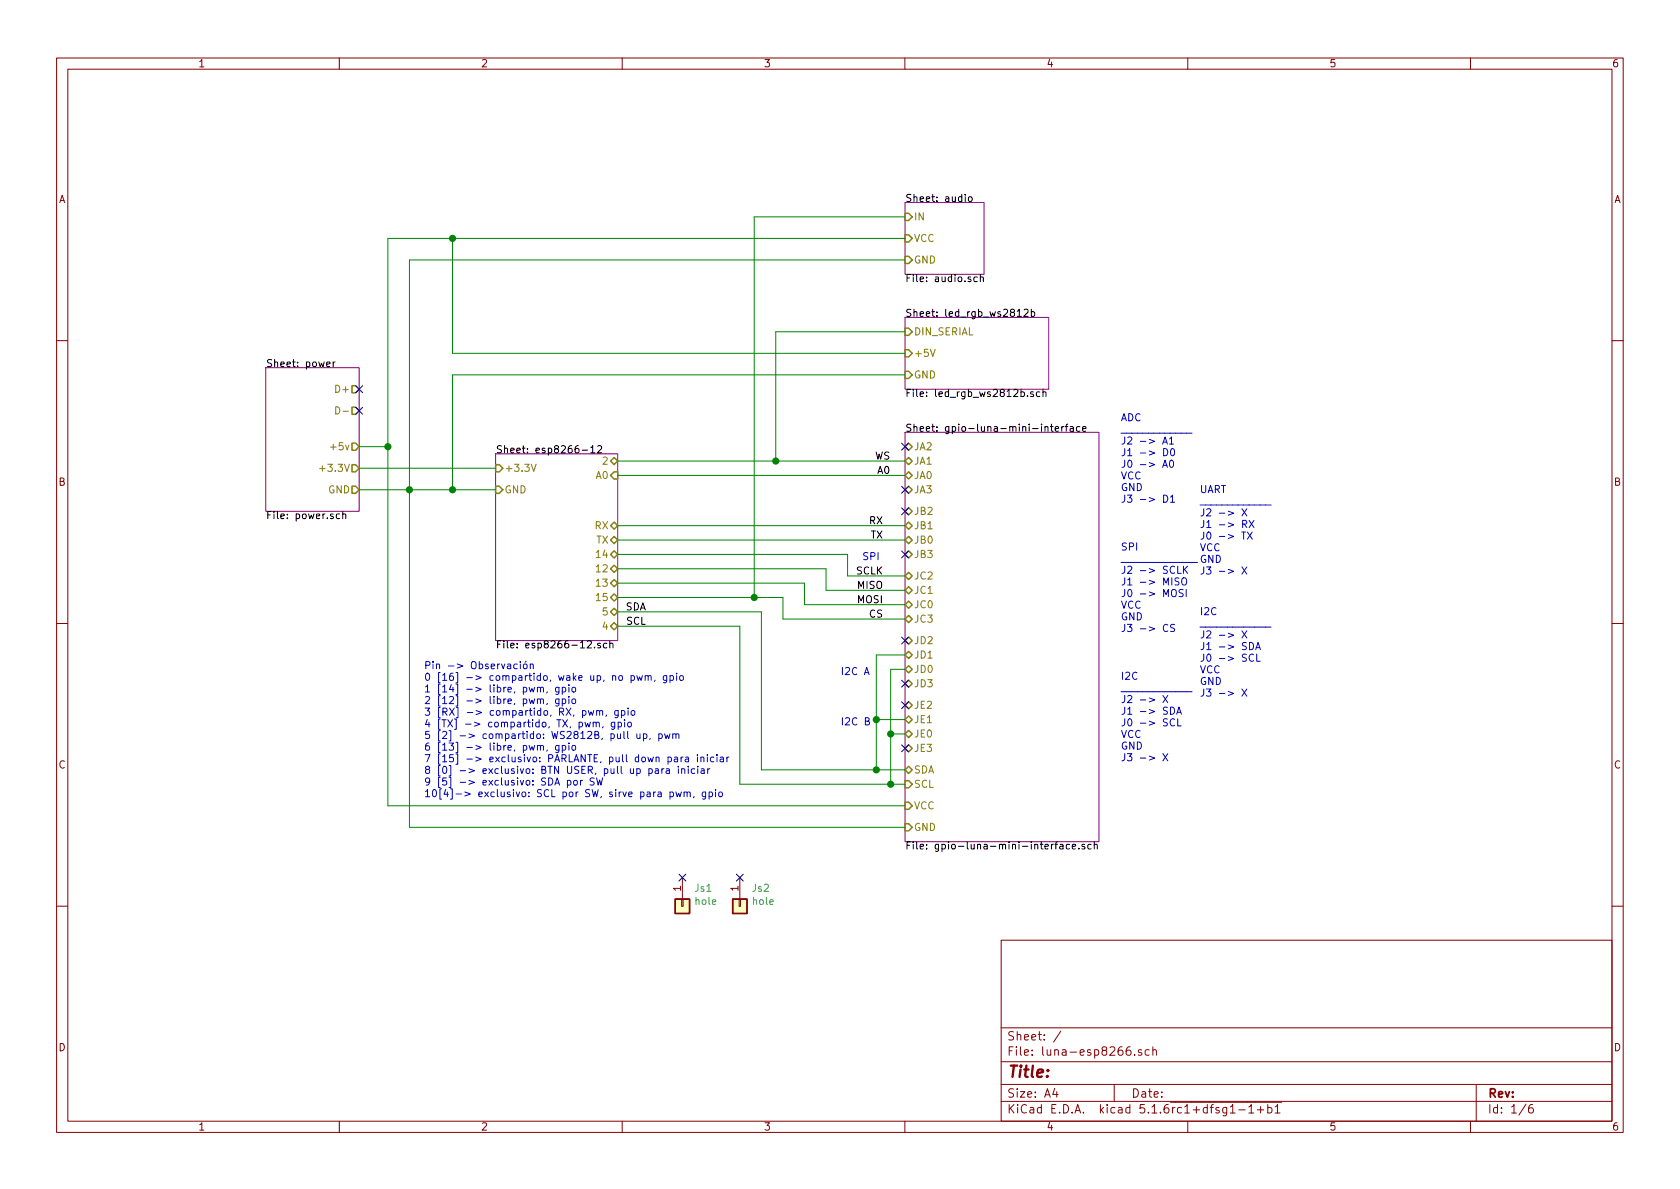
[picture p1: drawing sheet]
<svg xmlns="http://www.w3.org/2000/svg" width="297mm" height="210mm" viewBox="0 0 297 210" stroke-linecap="round" stroke-linejoin="round" font-family="sans-serif">
<g fill="none" stroke="#840000" stroke-width=".18">
<path d="M10 10.3h277v189.9h-277zM12 12.2h273v186.1h-273zM60 10.3v1.9M110 10.3v1.9M160 10.3v1.9M210 10.3v1.9M260 10.3v1.9M10 60.2h2M285 60.2h2M10 110.3h2M285 110.3h2M120.5 159h.3v1.3h-.3z"/>
<path d="M120.6 155.2v3.8M130.7 159h.2v1.3h-.2zM130.8 155.2v3.8M10 160.2h2M177 166.3h108v32h-108zM285 160.2h2M60 198.3v1.9M110 198.3v1.9M160 198.3v1.9M177 194.8h108M177 191.8h108M177 187.8h108"/>
<path d="M177 181.8h108M186.5 192.5l-.4 1h1M186.8 193v1M187.6 182.3l-1.3 2M197 191.8v3M199.8 185.1a.62 .62 0 0 0-.7 .6l.1 .8 .2 .1 .5-.1 .1-.5-.2-.3h-.4l-.3 .3M200.6 186.5v.1M201.8 185.7l-.3-.1-.2 .2v.2l.5 .2v.3h-.5M203.2 185.7l-.4-.1-.3 .3v.6l.3 .1 .4-.1M203.8 185.7l.2-.1 .4 .1 .1 .9M203.8 185.1v1.5M210 198.3v1.9"/>
<path d="M215.9 194.9h10.7M216.9 195.8v1.2l-.3 .3h-.3M216.9 195.9l-.4-.1-.3 .3 .1 .6h.6M217.5 195.8l.5-.5v1.5M217.5 196.8h.9M219 196.3h1.2M220.8 195.8l.4-.5v1.5M220.8 196.8h.9M222.3 196.3h1.1M222.9 195.7v1.1M224.2 195.9l.4-.1 .3 .3-.1 .6-.2 .1-.4-.1M224.2 195.3v1.5"/>
<path d="M225.5 195.8l.4-.5v1.5M225.5 196.8h.8M260 198.3v1.9M261 191.8v6.5M269.8 195.2l-1.2 2M271 195.3a.62 .62 0 0 0-.7 .7v.7l.3 .1 .4-.1 .1-.5-.1-.2-.4-.1-.3 .3"/>
</g>
<path d="M160 35.8h14v12.7h-14zM160 56.1h25.4v12.7h-25.4zM47 65h16.5v25.4h-16.5zM160 76.4h34.3v72.4h-34.3zM87.6 80.3h21.6v33h-21.6z" fill="none" stroke="#840084" stroke-width=".18"/>
<g fill="none" stroke="#000" stroke-width=".18">
<path d="M170.7 34.4v.1M170.7 34.8v.8M171.3 34.8h.3l.3 .2-.1 .6h-.4l-.1-.1zM172.8 49h-.4l-.2 .2 .1 .6h.5M173.3 49.1l.2-.1h.3l.1 .8M173.3 48.5v1.3M179.9 55l.3-.3v1.3M179.9 56h.7M181.1 54.8l.5-.1 .2 .3-.1 .2-.7 .8h.8M182.3 55.2l.4-.1 .3 .2-.2 .6h-.5M182.3 54.7v1.3M57.8 64.4l.6-.1-.1-.2-.4-.1-.1 .2v.6h.5"/>
<path d="M58.9 64v.8M59.3 64l-.4 .2M102.9 79.6h1M104.4 79.2l.4-.4v1.3M105.7 78.9l.4-.1 .3 .4-.1 .2-.7 .7h.8M181.7 70v.1M182.7 69.3h-.3l-.2 .2 .1 .1 .4 .2v.3h-.5M183.8 69.3h-.3l-.3 .2 .2 .6h.4M184.4 69.4l.2-.1h.3v.8M184.4 68.9v1.2M184.8 75.6l.1-.2 .3 .1 .1 .8M184.8 75.4v.9"/>
<path d="M185.7 75.4h.5M185.9 75v1.1l.3 .2M186.6 75.8l.6-.1-.1-.2-.3-.1-.2 .2v.6h.5M187.7 75.4v.9M188.1 75.4l-.3 .1-.1 .2M188.3 75.4h.5M188.8 75l-.3 .2v1.1M189.2 75.5h.5l.1 .8M189.8 75.7l-.4 .1-.2 .2v.2h.6M190.9 75.5l-.3-.1-.3 .3 .1 .5h.5M191.4 75.8l.6-.1-.1-.2-.3-.1-.2 .2 .1 .6h.4M60 90.9h-.3l-.2 .2 .1 .6h.4"/>
<path d="M60.6 91l.2-.1h.3v.8M60.6 90.4v1.3M104.4 80.1h.8M103.8 113.4l.5-.1 .3 .4-.8 .9h.8M105.1 114.4v.2M106.1 113.8l-.3-.1-.1 .2v.2l.4 .1v.3h-.4M107.3 113.8l-.4-.1-.2 .3 .1 .5h.5M107.8 113.9l.2-.2 .3 .1 .1 .8M107.8 113.3v1.3M186.3 149.3l-.4 .2M186.5 149.3h.5M187 148.9l-.3 .1v1.1"/>
<path d="M187.4 149.3h.5l.1 .8M188 149.6l-.5 .1-.1 .1 .1 .3h.5M189.1 149.3h-.4l-.2 .2 .1 .6h.5M189.6 149.7l.6-.1-.1-.3h-.3l-.2 .2 .1 .6h.4M190.8 150v.1M191.8 149.3h-.3l-.2 .2v.2l.5 .1v.3h-.5M192.9 149.3h-.3l-.3 .2 .1 .6h.5M193.5 149.4l.1-.1h.4v.8M193.5 148.9v1.2"/>
</g>
<g fill="none" stroke="#848400" stroke-width=".25">
<path d="M160 37.7h.7l.6 .6-.6 .7h-.7zM160 45.3h.7l.6 .7-.6 .6h-.7zM160 41.5h.7l.6 .7-.6 .6h-.7zM160 58h.7l.6 .7-.6 .6h-.7zM62.2 68.2h.7l.6 .6-.6 .7h-.7zM62.2 72h.7l.6 .6-.6 .7h-.7zM62.2 78.4h.7l.6 .6-.6 .6h-.7zM160 79l.7-.6 .6 .6-.6 .6zM160 65.7h.7l.6 .6-.6 .6h-.7zM160 61.8h.7l.6 .7-.6 .6h-.7zM62.2 86h.7l.6 .6-.6 .6h-.7zM62.2 82.2h.7l.6 .6-.6 .6h-.7z"/>
<path d="M87.6 82.2h.7l.6 .6-.6 .6h-.7zM87.6 86h.7l.6 .6-.6 .6h-.7zM107.9 98l.7-.6 .6 .6-.6 .7zM107.9 93l.7-.7 .6 .7-.6 .6zM107.9 95.5l.7-.6 .6 .6-.6 .6zM107.9 81.5l.7-.6 .6 .6-.6 .7zM108.6 83.4h.6v1.3h-.6l-.7-.6zM160 81.5l.7-.6 .6 .6-.6 .7zM160 84.1l.7-.7 .6 .7-.6 .6zM160 86.6l.7-.6 .6 .6-.6 .6zM160 90.4l.7-.6 .6 .6-.6 .7zM160 93l.7-.7 .6 .7-.6 .6z"/>
<path d="M160 95.5l.7-.6 .6 .6-.6 .6zM160 98l.7-.6 .6 .6-.6 .7zM107.9 100.6l.7-.7 .6 .7-.6 .6zM107.9 103.1l.7-.6 .6 .6-.6 .7zM107.9 105.7l.7-.7 .6 .7-.6 .6zM107.9 108.2l.7-.6 .6 .6-.6 .6zM107.9 110.7l.7-.6 .6 .6-.6 .7zM160 101.8l.7-.6 .6 .6-.6 .7zM160 104.4l.7-.6 .6 .6-.6 .6zM160 106.9l.7-.6 .6 .6-.6 .7zM160 109.5l.7-.7 .6 .7-.6 .6zM160 113.3l.7-.7 .6 .7-.6 .6z"/>
<path d="M160 115.8l.7-.6 .6 .6-.6 .7zM160.7 117.7l.6 .7-.6 .6-.7-.6zM160 120.9l.7-.6 .6 .6-.6 .6zM160 124.7l.7-.6 .6 .6-.6 .6zM160 127.2l.7-.6 .6 .6-.6 .7zM160 129.8l.7-.6 .6 .6-.6 .6zM160 138h.7l.6 .7-.6 .6h-.7zM160 136.1l.7-.6 .6 .6-.6 .7zM160.7 131.7l.6 .6-.6 .7-.7-.7zM160 141.9h.7l.6 .6-.6 .6h-.7zM160 145.7h.7l.6 .6-.6 .6h-.7z"/>
</g>
<path d="M59.4 71.9a.64 .64 0 0 1 .7 .7 .64 .64 0 0 1-.7 .6zM60.6 72.7h1M164.5 61.8l.4 1.2 .5-1.2M56.5 82.9h1M93.9 82.1l.5 1.3 .4-1.3" fill="none" stroke="#848400" stroke-width=".18"/>
<g fill="#ffffc2" stroke="#ffffc2" stroke-width=".18">
<path d="M129.5 159h2.6v2.5h-2.6z"/>
<path d="M119.4 159h2.5v2.5h-2.5z"/>
</g>
<path d="M119.4 159h2.5v2.5h-2.5zM129.5 159h2.6v2.5h-2.6z" fill="none" stroke="#840000" stroke-width=".25"/>
<g fill="none" stroke="#008400" stroke-width=".18">
<path d="M160 38.3h-26.7v67.4M80 42.2v20.3h80M160 46h-87.6v100.3h87.6M160 42.2h-91.4v100.3h91.4M160 58.7h-22.8v22.8M63.5 79h5.1M160 66.3h-80v20.3M63.5 86.6h24.1M63.5 82.8h24.1M109.2 95.5h50.8M109.2 81.5h50.8M109.2 84.1h50.8"/>
<path d="M109.2 93h50.8M109.2 98h40.7v3.8h10.1M109.2 100.6h36.8v3.8h14M109.2 103.1h33v3.8h17.8M109.2 105.7h29.2v3.8h21.6M109.2 110.7h21.6v28h29.2M109.2 108.2h25.4v27.9h25.4M160 115.8h-5.1v20.3M160 118.4h-2.5v20.3M154.9 127.2h5.1M157.5 129.8h2.5"/>
</g>
<g fill="none" stroke="#0000c2" stroke-width=".18">
<path d="M205.6 78.5l.4-1.2 .4 1.2M205.7 78.2h.6M205.7 79.3a.64 .64 0 0 1 .8 .7 .64 .64 0 0 1-.8 .6zM206.8 77.6l.3-.3v1.2M206.8 78.5h.7M207.1 79.4l.2-.1a.69 .69 0 0 1 .4 .7 .69 .69 0 0 1-.4 .6l-.3-.2v-.3zM205.6 82.6l.4-1.2 .4 1.2M205.7 82.3h.6M205.7 87.5a.64 .64 0 0 1 .8 .7 .64 .64 0 0 1-.8 .6zM206.9 81.5l.2-.1a.69 .69 0 0 1 .4 .6 .69 .69 0 0 1-.4 .6l-.2-.1-.1-.3zM207 87.9l.3-.4v1.3M207 88.8h.7"/>
<path d="M219.5 94.1h.8M219.6 90l.8 1.2M219.7 92.7l.6-.1 .1-.1v-.4l-.2-.1h-.5v1.3M219.9 94.1v1.2M220 92.7l.4 .6M220.4 90l-.8 1.2M220.5 94.1l.9 1.2M220.9 92l.8 1.3M221.4 94.1l-.9 1.2M221.7 92l-.8 1.3M91.4 117.5l-.3-.1-.3 .2 .2 .6h.4M92 117v.1"/>
<path d="M92 117.4v.9M92.6 117.5l.2-.1 .3 .1 .1 .5-.1 .2-.3 .1-.2-.2zM93 116.9l-.2 .2M93.8 117.5l.1-.1 .3 .1 .1 .8M93.8 117.4v.9M111.6 119.5h.3l.3 .2-.1 .6h-.5M111.6 119.5v1.2M112.6 119.5l.3 .8 .2-.6 .2 .6 .3-.8M114.1 119.6l.1-.1h.4v.8M114.1 119.5v.8M114.6 119.7l.2-.2h.3v.8M117.9 119.5v1l-.3 .2h-.3"/>
<path d="M117.9 119.5h-.4l-.2 .2 .1 .6h.5M118.5 119.5h.3l.3 .2-.2 .6h-.4M118.5 119.5v1.2M119.6 119v.2M119.6 119.5v.8M120.2 119.6l.2-.1 .4 .1v.5l-.1 .2h-.3l-.2-.1zM152.8 119.3l.4-1.3 .5 1.3M206.5 110.5a.6 .6 0 0 0-.9 .4 .6 .6 0 0 0 .6 .8l.3-.1M207.2 104.4a.45 .45 0 0 1 .7 0 .88 .88 0 0 1-.2 1.1h-.4a1.07 1.07 0 0 1-.1-1.1zM207.7 110.5l-.5-.1-.2 .1v.4l.6 .2 .1 .3-.3 .3-.4-.1M208.2 100.1v1.3h.6M208.5 102.3l-.5-.1-.2 .1v.4l.6 .2 .1 .3-.3 .2h-.5"/>
<path d="M209 102.4l.2-.2a.45 .45 0 0 1 .6 .4v.4l-.2 .4h-.5a1 1 0 0 1-.1-1zM209.2 104.3l-.5-.1-.2 .2v.2l.1 .2 .5 .2 .1 .3-.3 .2h-.4M209.2 100.1v1.3M209.4 100.7l.6 .7M209.7 104.2v1.3M210 100.1l-.8 .8M219.6 100.2l.8 1.3M219.6 111.6l.8 1.2M220.4 100.2l-.8 1.3M220.4 111.6l-.8 1.2M220.9 113.6a.64 .64 0 0 1 .7 .6 .64 .64 0 0 1-.7 .7zM221.6 115.8a.6 .6 0 0 0-.8 .4 .6 .6 0 0 0 .6 .7l.2-.1"/>
<path d="M222 114.9l.4-1.3 .5 1.3M222.1 114.5h.6M222.2 115.7v1.2h.6M95 121.7l.2-.2 .3 .1 .1 .8M95 123.7l.2-.1h.3l.1 .8M95 131.9l.2-.1 .3 .1 .1 .8M95 121.5v.9M95 123.6v.8M95 131.8v.9M95.6 121.7l.1-.2 .3 .1 .1 .8M95.6 123.8l.1-.2h.3l.1 .8M95.6 132l.1-.2 .3 .1 .1 .8"/>
<path d="M96.8 122.3l-.2 .2M96.8 124.4l-.2 .2M96.8 132.6l-.2 .2M98.8 121.5v1l-.2 .3-.3-.1M98.8 121.6l-.3-.1-.3 .3 .1 .5h.5M98.8 123.6v1l-.2 .3-.3-.1M98.8 123.6h-.3l-.3 .2 .1 .6h.5M98.8 131.8v1l-.2 .3-.3-.1M98.8 131.9l-.3-.1-.3 .2 .1 .6h.5M99.4 121.6l.4-.1 .2 .3-.1 .5h-.5M99.4 123.6h.4l.2 .2-.1 .6h-.5M99.4 131.9l.4-.1 .2 .2-.1 .6h-.5"/>
<path d="M99.4 121.5v1.3M99.4 123.6v1.3M99.4 131.8v1.3M100.3 138h.4l.2 .2-.1 .6h-.5M100.3 138v1.3M100.6 123.2v.1M100.6 121.5v.9M100.6 123.6v.8M100.6 131.8v.9M101.2 121.7l.2-.2 .3 .1 .1 .2-.1 .5-.3 .1-.2-.2zM101.2 123.7l.2-.1h.3l.1 .2-.1 .6h-.3l-.2-.1zM101.2 131.9l.2-.1 .3 .1 .1 .1-.1 .6-.3 .1-.2-.2z"/>
<path d="M101.5 138.1l.2-.1 .3 .1 .1 .5-.1 .2h-.3l-.2-.1zM102.6 138v.8M103 138h-.3l-.1 .2M103.4 127.7l.3 .8 .2-.6 .2 .6 .3-.8M104 125.6l.3 .9 .2-.6 .2 .6 .3-.9M104.9 127.8l.2-.1 .3 .1v.7M104.9 127.7v.8M105.1 137.6h-.5l-.2 .1-.1 .2 .1 .2 .5 .2 .2 .3-.3 .2h-.5M105.4 127.9l.2-.2 .3 .1 .1 .7M105.5 125.8l.2-.2 .3 .1v.8M105.5 137.6l.3 1.2 .2-.9 .2 .9 .4-1.2M105.5 125.6v.9"/>
<path d="M106 125.8l.2-.2 .3 .1 .1 .8M106.6 128.5l-.1 .2M107.2 126.4l-.1 .3M108.7 127.7v1l-.3 .3-.3-.1M108.7 127.8l-.4-.1-.2 .2 .1 .6h.5M109.3 125.6v1.1l-.3 .2-.3-.1M109.3 125.7l-.4-.1-.2 .3 .1 .5h.5M109.3 127.8l.4-.1 .2 .2-.1 .6h-.5M109.3 127.7v1.3M109.9 125.7l.4-.1 .2 .3-.1 .5h-.5M109.9 125.6v1.3M110.3 129.3v1.1l.2 .2"/>
<path d="M110.4 127.3v.1M110.4 127.7v.8M111 129.3v1.1l.2 .2M111 125.2v.1M111 125.6v.9M111.1 127.8l.3-.1 .2 .1-.1 .7h-.3l-.2-.2zM111.6 125.8l.2-.2 .4 .2v.5l-.1 .1-.3 .1-.2-.1zM112.6 129.8l.1 .8h.3l.2-.1M113.2 129.8v.8M113.8 129.8h.3l.3 .2-.2 .6h-.4M113.8 129.8v1.2M114.7 136l.4-.1 .2 .3-.1 .5h-.5"/>
<path d="M114.7 135.9v1.3M115 130.6l-.1 .2M115.8 120.3l-.1 .2M115.9 136h.5v.8M116.4 136.2l-.4 .1-.2 .2 .1 .2h.5M116.5 129.8h.3l.3 .2-.1 .6h-.5M116.5 129.8v1.2M117 135.9v.9M117.4 135.9l-.4 .3M117.5 129.8l.3 .8 .2-.6 .2 .6 .3-.8M117.8 136h.5l.1 .8M118.1 133.9h.4l.2 .2-.1 .6h-.5"/>
<path d="M118.1 133.9v1.2M118.4 136.2l-.5 .1-.1 .2v.2h.6M118.9 129.9l.3-.1h.3v.8M118.9 129.8v.8M119.3 133.9h.4l.1 .8M119.5 129.9l.2-.1h.3v.8M119.8 134.2h-.4l-.2 .2 .1 .3h.5M119.9 135.5v.1M119.9 135.9v.9M120.4 133.9v.8M120.5 136.1l.2-.2 .3 .1 .1 .8M120.5 135.9v.9"/>
<path d="M120.8 133.9h-.3l-.1 .2M121.2 133.9h.5v.8M121.7 135.5v.1M121.7 135.9v.9M121.7 134.2h-.4l-.2 .2 .2 .3h.4M122.8 136l-.3-.1-.3 .3 .2 .5h.4M123.3 133.4v.2M123.3 133.9v.8M123.4 135.5v.1M123.4 135.9v.9M123.9 134l.2-.1h.3l.1 .8M123.9 133.9v.8"/>
<path d="M124 136h.5v.8M124.5 136.2l-.4 .1-.2 .2 .1 .2h.5M125.1 133.4v.2M125.1 133.9v.8M125.1 135.9v.9M125.5 135.9l-.4 .3M126.2 133.9h-.3l-.3 .2 .1 .6h.5M126.5 139.6v.1M126.8 133.4v.2M126.8 133.9v.8M127.4 133.9h.4l.1 .8M127.9 134.2h-.4l-.2 .2 .1 .3h.5"/>
<path d="M128.5 133.9v.8M128.9 133.9h-.3l-.1 .2M153 127.5h.5l.2-.2-.1-.3-.6-.1v1.3h.5l.2-.2v-.2l-.3-.3M205.6 123l.9 1.3M205.6 133.3l.9 1.2M206.5 123l-.9 1.3M206.5 133.3l-.9 1.2M207 125a.64 .64 0 0 1 .7 .7 .64 .64 0 0 1-.7 .6zM207.7 127.2a.6 .6 0 0 0-.9 .5 .6 .6 0 0 0 .6 .7l.3-.2M208.1 126.3l.4-1.3 .4 1.3M208.2 126h.6M208.2 127.1v1.3h.6"/>
<path d="M219.6 121.8l.8 1.3M220.4 121.8l-.8 1.3M118.5 140.1l.3-.1 .3 .3-.2 .5h-.4M118.5 140v1.3M119.5 140l.2 .9 .3-.6 .2 .6 .3-.9M121 140.2l.1-.2 .3 .1 .1 .8M121 140v.9M121.5 140.2l.2-.2 .3 .1v.8M122.7 140.8l-.1 .3M124.8 140l-.1 1.2-.2 .1-.3-.1M124.8 140.1l-.4-.1-.2 .3 .1 .5h.5M125.4 140.1l.3-.1 .3 .3-.1 .5h-.5"/>
<path d="M125.4 140v1.3M126.5 140v.9M127.2 140.1l.3-.1 .2 .3-.1 .5-.3 .1-.2-.1z"/>
</g>
<g fill="#008400" stroke="#008400" stroke-width=".25">
<circle cx="157.5" cy="129.8" r=".51"/>
<circle cx="137.2" cy="81.5" r=".51"/>
<circle cx="154.9" cy="127.2" r=".51"/>
<circle cx="72.4" cy="86.6" r=".51"/>
<circle cx="80" cy="86.6" r=".51"/>
<circle cx="68.6" cy="79" r=".51"/>
<circle cx="80" cy="42.2" r=".51"/>
<circle cx="157.5" cy="138.7" r=".51"/>
<circle cx="133.4" cy="105.7" r=".51"/>
<circle cx="154.9" cy="136.1" r=".51"/>
</g>
<g fill="none" stroke="#000084" stroke-width=".18">
<path d="M62.9 68.2l1.2 1.2M62.9 72l1.2 1.2M64.1 68.2l-1.2 1.2M64.1 72l-1.2 1.2M159.4 78.4l1.2 1.2M160.6 78.4l-1.2 1.2M159.4 86l1.2 1.2M159.4 89.8l1.2 1.2M159.4 97.4l1.2 1.2M160.6 86l-1.2 1.2M160.6 89.8l-1.2 1.2M160.6 97.4l-1.2 1.2"/>
<path d="M159.4 112.7l1.2 1.2M160.6 112.7l-1.2 1.2M159.4 120.3l1.2 1.2M159.4 124.1l1.2 1.2M159.4 131.7l1.2 1.2M160.6 120.3l-1.2 1.2M160.6 124.1l-1.2 1.2M160.6 131.7l-1.2 1.2M120 154.6l1.3 1.2M121.3 154.6l-1.3 1.2M130.2 154.6l1.2 1.2M131.4 154.6l-1.2 1.2"/>
</g>
<text font-size="2.8" fill="#840000" x="178" y="190.5">Title:</text>
<g font-size="2.1" fill="#840000">
<text x="178" y="184">Sheet: /</text>
<text x="178" y="186.7">File: luna-esp8266.sch</text>
<text x="178" y="196.9">KiCad E.D.A. kicad 5.1.6rc1+dfsg1-1+b1</text>
<text x="178" y="194.1">Size: A4</text>
<text x="200" y="194.1">Date:</text>
<text x="263" y="194.1">Rev:</text>
<text x="263" y="196.9">Id: 1/6</text>
</g>
<g font-size="1.8" fill="#840000">
<text x="35" y="11.9">1</text>
<text x="85" y="11.9">2</text>
<text x="135" y="11.9">3</text>
<text x="185" y="11.9">4</text>
<text x="235" y="11.9">5</text>
<text x="285" y="11.9">6</text>
<text x="10.4" y="35.9">A</text>
<text x="285.4" y="35.9">A</text>
<text x="10.4" y="85.9">B</text>
<text x="285.4" y="85.9">B</text>
<text x="10.4" y="135.9">C</text>
<text x="285.4" y="135.9">C</text>
<text x="120.4" y="157.6" transform="rotate(-90 120.4 157.6)">1</text>
<text x="130.6" y="157.6" transform="rotate(-90 130.6 157.6)">1</text>
<text x="10.4" y="185.9">D</text>
<text x="285.4" y="185.9">D</text>
<text x="35" y="199.9">1</text>
<text x="85" y="199.9">2</text>
<text x="135" y="199.9">3</text>
<text x="185" y="199.9">4</text>
<text x="235" y="199.9">5</text>
<text x="285" y="199.9">6</text>
</g>
<g font-size="1.8">
<text x="160" y="35.7">Sheet: audio</text>
<text x="160" y="49.9">File: audio.sch</text>
<text x="160" y="56">Sheet: led_rgb_ws2812b</text>
<text x="47" y="64.9">Sheet: power</text>
<text x="160" y="70.2">File: led_rgb_ws2812b.sch</text>
<text x="160" y="76.3">Sheet: gpio-luna-mini-interface</text>
<text x="87.6" y="80.2">Sheet: esp8266-12</text>
<text x="154.6" y="81.3">WS</text>
<text x="155.2" y="83.8">A0</text>
<text x="47" y="91.8">File: power.sch</text>
<text x="153.7" y="92.7">RX</text>
<text x="153.9" y="95.2">TX</text>
<text x="151.4" y="101.6">SCLK</text>
<text x="110.6" y="107.9">SDA</text>
<text x="151.7" y="104.1">MISO</text>
<text x="151.7" y="106.7">MOSI</text>
<text x="110.8" y="110.5">SCL</text>
<text x="153.7" y="109.2">CS</text>
<text x="87.6" y="114.6">File: esp8266-12.sch</text>
<text x="160" y="150.2">File: gpio-luna-mini-interface.sch</text>
</g>
<g font-size="1.8" fill="#848400">
<text x="161.5" y="39">IN</text>
<text x="161.5" y="46.6">GND</text>
<text x="161.5" y="42.8">VCC</text>
<text x="161.5" y="59.3">DIN_SERIAL</text>
<text x="161.5" y="63.1">+5V</text>
<text x="59.7" y="69.5">D+</text>
<text x="161.5" y="66.9">GND</text>
<text x="57.3" y="83.4">+3.3V</text>
<text x="59" y="79.6">+5v</text>
<text x="89.2" y="83.4">+3.3V</text>
<text x="106.7" y="82.2">2</text>
<text x="161.5" y="79.6">JA2</text>
<text x="161.5" y="82.2">JA1</text>
<text x="58" y="87.2">GND</text>
<text x="89.2" y="87.2">GND</text>
<text x="105.4" y="84.7">A0</text>
<text x="161.5" y="84.7">JA0</text>
<text x="161.5" y="87.2">JA3</text>
<text x="105.2" y="93.6">RX</text>
<text x="161.5" y="91.1">JB2</text>
<text x="161.5" y="93.6">JB1</text>
<text x="105.4" y="96.1">TX</text>
<text x="105.7" y="98.7">14</text>
<text x="105.7" y="101.2">12</text>
<text x="161.5" y="96.1">JB0</text>
<text x="161.5" y="98.7">JB3</text>
<text x="105.7" y="103.8">13</text>
<text x="105.7" y="106.3">15</text>
<text x="161.5" y="102.5">JC2</text>
<text x="161.5" y="105">JC1</text>
<text x="161.5" y="107.6">JC0</text>
<text x="106.7" y="108.8">5</text>
<text x="106.7" y="111.4">4</text>
<text x="161.5" y="110.1">JC3</text>
<text x="161.5" y="113.9">JD2</text>
<text x="161.5" y="116.5">JD1</text>
<text x="161.5" y="119">JD0</text>
<text x="161.5" y="121.5">JD3</text>
<text x="161.5" y="125.3">JE2</text>
<text x="161.5" y="127.9">JE1</text>
<text x="161.5" y="130.4">JE0</text>
<text x="161.5" y="133">JE3</text>
<text x="161.5" y="136.8">SDA</text>
<text x="161.5" y="143.1">VCC</text>
<text x="161.5" y="139.3">SCL</text>
<text x="161.5" y="146.9">GND</text>
</g>
<g font-size="1.8" fill="#0000c2">
<text x="198.1" y="74.5">ADC</text>
<text x="198.1" y="76.5">_____________</text>
<text x="198.1" y="78.6">J2 -&gt; A1</text>
<text x="198.1" y="80.7">J1 -&gt; D0</text>
<text x="198.1" y="82.7">J0 -&gt; A0</text>
<text x="198.1" y="84.8">VCC</text>
<text x="198.1" y="86.8">GND</text>
<text x="198.1" y="88.9">J3 -&gt; D1</text>
<text x="212.1" y="87.2">UART</text>
<text x="212.1" y="89.2">_____________</text>
<text x="212.1" y="91.3">J2 -&gt; X</text>
<text x="212.1" y="93.4">J1 -&gt; RX</text>
<text x="212.1" y="95.4">J0 -&gt; TX</text>
<text x="152.4" y="99.1">SPI</text>
<text x="198.1" y="97.4">SPI</text>
<text x="198.1" y="99.4">______________GND</text>
<text x="198.1" y="101.5">J2 -&gt; SCLK</text>
<text x="212.1" y="97.5">VCC</text>
<text x="212.1" y="101.6">J3 -&gt; X</text>
<text x="198.1" y="103.5">J1 -&gt; MISO</text>
<text x="198.1" y="105.6">J0 -&gt; MOSI</text>
<text x="198.1" y="107.6">VCC</text>
<text x="198.1" y="109.7">GND</text>
<text x="198.1" y="111.8">J3 -&gt; CS</text>
<text x="212.1" y="108.8">I2C</text>
<text x="212.1" y="110.8">_____________</text>
<text x="212.1" y="112.9">J2 -&gt; X</text>
<text x="74.9" y="118.3">Pin -&gt; Observación</text>
<text x="148.6" y="119.4">I2C A</text>
<text x="212.1" y="115">J1 -&gt; SDA</text>
<text x="212.1" y="117">J0 -&gt; SCL</text>
<text x="212.1" y="119.1">VCC</text>
<text x="74.9" y="120.4">0 [16] -&gt; compartido, wake up, no pwm, gpio</text>
<text x="74.9" y="122.4">1 [14] -&gt; libre, pwm, gpio</text>
<text x="74.9" y="124.5">2 [12] -&gt; libre, pwm, gpio</text>
<text x="198.1" y="120.2">I2C</text>
<text x="198.1" y="122.3">_____________</text>
<text x="198.1" y="124.3">J2 -&gt; X</text>
<text x="212.1" y="121.1">GND</text>
<text x="212.1" y="123.2">J3 -&gt; X</text>
<text x="74.9" y="126.6">3 [RX] -&gt; compartido, RX, pwm, gpio</text>
<text x="74.9" y="128.6">4 [TX] -&gt; compartido, TX, pwm, gpio</text>
<text x="74.9" y="130.7">5 [2] -&gt; compartido: WS2812B, pull up, pwm</text>
<text x="148.6" y="128.3">I2C B</text>
<text x="198.1" y="126.4">J1 -&gt; SDA</text>
<text x="198.1" y="128.4">J0 -&gt; SCL</text>
<text x="198.1" y="130.5">VCC</text>
<text x="74.9" y="132.7">6 [13] -&gt; libre, pwm, gpio</text>
<text x="74.9" y="134.8">7 [15] -&gt; exclusivo: PARLANTE, pull down para iniciar</text>
<text x="74.9" y="136.8">8 [0] -&gt; exclusivo: BTN USER, pull up para iniciar</text>
<text x="198.1" y="132.6">GND</text>
<text x="198.1" y="134.6">J3 -&gt; X</text>
<text x="74.9" y="138.9">9 [5] -&gt; exclusivo: SDA por SW</text>
<text x="74.9" y="141">10[4]-&gt; exclusivo: SCL por SW, sirve para pwm, gpio</text>
</g>
<g font-size="1.8" fill="#008484">
<text x="122.9" y="157.7">Js1</text>
<text x="123" y="160">hole</text>
<text x="133" y="157.7">Js2</text>
<text x="133.1" y="160">hole</text>
</g>
</svg>
